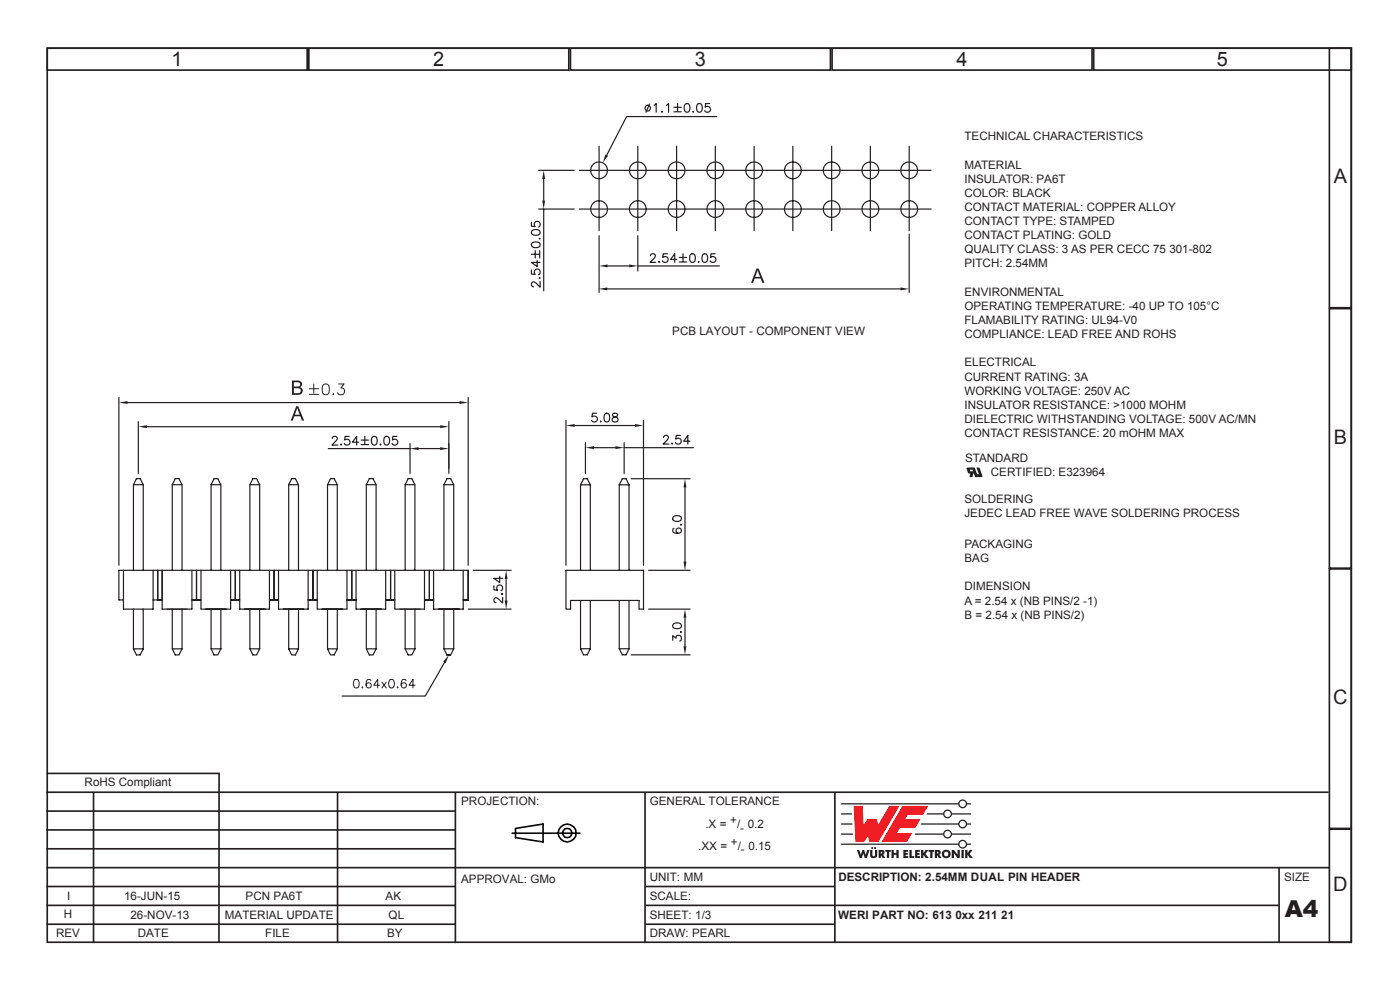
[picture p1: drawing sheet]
<svg xmlns="http://www.w3.org/2000/svg" width="297mm" height="210mm" viewBox="0 0 297 210" stroke-linecap="round" stroke-linejoin="round" font-family="sans-serif">
<!-- layer: Calque 1 -->
<g fill="none" stroke="#231f20" stroke-width=".35">
<path d="M10 10.2h276.7v189.7h-276.7zM10 10.2h55.2v4.7h-55.2zM65.5 10.2h55.2v4.7h-55.2zM121 10.2h55.2v4.7h-55.2zM176.5 10.2h55.2v4.7h-55.2zM232 10.2h54.7v4.7h-54.7zM282 10.2h4.7v55.1h-4.7zM282 65.5h4.7v55h-4.7zM282 120.7h4.7v55h-4.7zM9.8 168h272M9.8 176h86.7M9.8 172h86.7"/>
<path d="M9.9 164.1h36.7M19.8 168v32M46.5 164l-.1 36M71.6 168v32M96.6 168v32M136.8 168v32M177.1 168v32M282 175.9h4.7v24h-4.7zM9.8 192h86.7M9.8 188h86.7M9.8 196h86.7M9.8 184h272.2"/>
<path d="M9.8 180h86.7M137 192h134.3M137 188h40.1M137 196h40.1M271.3 184v16"/>
</g>
<g fill="#ee1d23">
<path d="M181.1 170.9h1.9l.2 4 .9-1.2h2l.2 1.3 2.4-4.1h2.1l-4.5 7.7h-1.9l-.2-1.3-.9 1.3h-1.8z"/>
<path d="M191.4 170.9h5.5l-1.1 1.9h-3.2l-.6 .9h3.3l-1.1 1.9h-3.3l-.6 1.1h3.2l-1.1 1.9h-5.4z"/>
</g>
<g fill="#231f20">
<path d="M181.8 180.3h.5l.3 1 .3-1h.4l.3 1 .4-1h.5l-.6 1.7h-.5l-.3-1-.3 1h-.4z"/>
<path d="M184.6 180.3h.5v1.2l.2 .1 .3-.1v-1.2h.5v1.1a.76 .76 0 0 1-.8 .6 .76 .76 0 0 1-.7-.6z"/>
<path d="M187.8 180.3h1.2v.4h-.4v1.3h-.5l.1-1.3h-.4z"/>
<path d="M189.1 180.3h.5v.6h.6v-.6h.5l-.1 1.7h-.4v-.7h-.6v.7h-.5z"/>
<path d="M191.6 180.3h1.1v.4h-.6v.2h.5v.4h-.5v.3h.6v.4h-1.1z"/>
<path d="M192.9 180.3h.5v1.3h.5v.4h-1z"/>
<path d="M194.1 180.3h1v.4h-.5v.2h.5v.4h-.5v.3h.6v.4h-1.1z"/>
<path d="M195.4 180.3h.5v.7l.5-.7h.6l-.7 .8 .7 .9h-.6l-.5-.7v.7h-.5z"/>
<path d="M197 180.3h1.2v.4h-.4v1.3h-.5v-1.3h-.3z"/>
<path d="M201.9 180.3h.5l.8 1-.1-1h.5v1.7h-.5l-.7-1.1v1.1h-.5z"/>
<path d="M204 180.3h.5v1.7h-.5z"/>
<path d="M204.7 180.3h.5v.7l.5-.7h.6l-.6 .8 .7 .9h-.6l-.6-.7v.7h-.5z"/>
<circle cx="185" cy="179.9" r=".22"/>
<circle cx="185.7" cy="179.9" r=".22"/>
</g>
<g fill="#231f20">
<path d="M186.4 180.3h.5a.55 .55 0 0 1 .7 .3 .55 .55 0 0 1-.3 .7l.5 .7h-.5l-.4-.6v.6h-.5zM186.9 180.7v.3h.2v-.2z" fill-rule="evenodd"/>
<path d="M198.3 180.3h.6a.55 .55 0 0 1 .6 .3 .55 .55 0 0 1-.2 .7l.4 .7h-.5l-.4-.6v.6h-.5zM198.8 180.7v.3h.2l.1-.2z" fill-rule="evenodd"/>
<path d="M199.8 181.1a.95 .95 0 0 1 1.9 0 .95 .95 0 0 1-1.9 0zM200.3 181.2a.5 .5 0 0 0 1 0 .5 .5 0 0 0-1 0z" fill-rule="evenodd"/>
</g>
<path d="M178.4 176.9h2.6M178.4 174.8h2.4M178.4 172.6h2.3" fill="none" stroke="#231f20" stroke-width=".27"/>
<g fill="#231f20">
<path d="M203.5 170.5a.7 .7 0 0 1 1.4 0 .7 .7 0 0 1-1.4 0zM178.4 170.4h24.9a.94 .94 0 0 1 .9-.8 .94 .94 0 0 1 1 .8h.8v.2h-.8a.94 .94 0 0 1-1 .9 .94 .94 0 0 1-.9-.9h-24.9z" fill-rule="evenodd"/>
<path d="M200.3 172.6a.7 .7 0 0 1 1.4 0 .7 .7 0 0 1-1.4 0zM196.7 172.5h3.4a.94 .94 0 0 1 .9-.8 .94 .94 0 0 1 1 .8h4v.3h-4a.94 .94 0 0 1-1 .8 .94 .94 0 0 1-.9-.8h-3.6z" fill-rule="evenodd"/>
<path d="M203.5 174.8a.7 .7 0 0 1 1.4 0 .7 .7 0 0 1-1.4 0zM195.4 174.7h7.9a.94 .94 0 0 1 .9-.9 .94 .94 0 0 1 1 .9h.8v.2h-.8a.94 .94 0 0 1-1 .8 .94 .94 0 0 1-.9-.8h-8z" fill-rule="evenodd"/>
<path d="M200.3 176.9a.7 .7 0 0 1 1.4 0 .7 .7 0 0 1-1.4 0zM194.2 176.8h5.9a.94 .94 0 0 1 .9-.8 .94 .94 0 0 1 1 .8h4v.3h-4a.94 .94 0 0 1-1 .8 .94 .94 0 0 1-.9-.8h-6.1z" fill-rule="evenodd"/>
<path d="M203.5 179.1a.7 .7 0 0 1 1.4 0 .7 .7 0 0 1-1.4 0zM178.4 178.9h24.9a.94 .94 0 0 1 .9-.8 .94 .94 0 0 1 1 .8h.8v.3h-.8a.94 .94 0 0 1-1 .8 .94 .94 0 0 1-.9-.8h-24.9z" fill-rule="evenodd"/>
</g>
<g fill="none" stroke="#231f20" stroke-width=".25">
<path d="M69.6 95.2h17.4M87 94.1v6.3M88.8 95.2h4.6M95.2 94.1v6.3M28.3 102.8v18.2M28.9 101.5h.1M28.9 101.5h.8l.7 1.3M29 101.5l-.7 1.3h2.1M30.4 102.8v18.2M36.5 102.8v18.2M37.2 101.5h.8l.6 1.3h-2.1zM38.6 102.8v18.2"/>
<path d="M44.8 102.8v18.2M45.4 101.5h.8l.7 1.3h-2.1M45.4 101.5l-.6 1.3M46.9 102.8v18.2M53 102.8v18.2M53.7 101.5h.7l.7 1.3h-2.1zM55.1 102.8v18.2M61.2 102.8h2.1M61.2 102.8v18.2M61.9 101.5h.8l.6 1.3M61.9 101.5h.1M61.9 101.5l-.7 1.3"/>
<path d="M63.3 102.8v18.2M69.5 102.8v18.2M70.1 101.5h.8l.7 1.3h-2.1zM71.6 102.8v18.2M77.7 102.8v18.2M78.3 101.5h.8l.7 1.3h-2.1M78.4 101.5l-.7 1.3M79.8 102.8v18.2M85.9 102.8v18.2M86.6 101.5h.8l.6 1.3h-2.1zM88 102.8v18.2M94.2 102.8v18.2"/>
<path d="M94.8 101.5h.8l.7 1.3h-2.1zM96.3 102.8v18.2M123.2 102.8h2M123.2 102.8v18.2M123.2 102.8l.6-1.3h.8l.6 1.3M125.2 102.8v18.2M131.4 102.8h2M131.4 102.8v18.2M131.4 102.8l.6-1.3h.8l.6 1.3M133.4 102.8v18.2M26.2 121v8.2h6.3v-8.2M28.3 137.6h2.1l-.7 1.3h-.8z"/>
<path d="M28.3 129.2v8.4M30.4 129.2v8.4M32.5 127.3h1M33.5 127.3v-6.3v6.3M34.4 127.3h-.9h.9M34.4 121v8.2h6.3v-8.2M36.5 137.6h2.1l-.6 1.3h-.8zM36.5 129.2v8.4M38.6 129.2v8.4M40.7 127.3h1.9M41.7 127.3v-6.3v6.3M42.6 121v8.2h6.3v-8.2"/>
<path d="M44.8 137.6h2.1l-.7 1.3h-.8zM44.8 129.2v8.4M46.9 129.2v8.4M48.9 127.3h2M49.9 127.3v-6.3v6.3M50.9 121v8.2h6.3v-8.2M53 137.6h2.1l-.7 1.3h-.8zM53 129.2v8.4M55.1 129.2v8.4M57.2 127.3h1.9M58.2 127.3v-6.3v6.3M59.1 121v8.2h6.3v-8.2"/>
<path d="M61.2 137.6l.7 1.3h.8l.6-1.3M61.2 129.2v8.4M61.2 137.6h2.1M63.3 129.2v8.4M65.4 127.3h1.9M66.4 127.3v-6.3v6.3M67.3 121v8.2h6.3v-8.2M69.5 137.6h2.1l-.7 1.3h-.8zM69.5 129.2v8.4M71.6 129.2v8.4M73.6 127.3h1.9M74.6 127.3v-6.3v6.3"/>
<path d="M75.5 121v8.2h6.3v-8.2M77.7 137.6h2.1l-.7 1.3h-.8zM77.7 129.2v8.4M79.8 129.2v8.4M81.8 127.3h1.9M82.9 127.3v-6.3v6.3M84.8 129.2h4.3M85.9 137.6h2.1l-.6 1.3h-.8zM85.9 129.2v8.4M88 129.2v8.4M90.1 121v8.2h-6.4v-8.2M90.1 127.3h1.9"/>
<path d="M91.1 127.3v-6.3v6.3M92 121v8.2h6.3v-8.2M93 129.2h4.4h-1.1v8.4M94.2 129.2v8.4M94.8 138.9h.8M96.3 137.6h-2.1l.6 1.3M96.3 137.6l-.7 1.3h-.8M99.3 121v6.3h-1h1zM99.3 121h-74.1v6.3h1M120.1 121h16.4v8.2h-.9v-1.8h-14.6v1.8h-.9zM123.2 137.6l.6 1.3h.8l.6-1.3M123.2 137.6h2"/>
<path d="M123.2 127.4v10.2M125.2 127.4v10.2M131.4 137.6l.6 1.3h.8l.6-1.3M131.4 137.6h2M131.4 127.4v10.2M133.4 127.4v10.2"/>
</g>
<g fill="#231f20">
<path d="M93.4 94.9l1.8 .3-1.8 .3z"/>
<path d="M87 95.2l1.8-.3v.6z"/>
</g>
<g fill="none" stroke="#231f20" stroke-width=".25">
<path d="M29.3 89.4v11M31.2 90.5h62.2M70.5 93l.4-.4 .6 .1a.56 .56 0 0 1-.2 .8l-.9 .9h1.2M72.3 94.2v.2zM74.1 92.6h-.9l-.1 .8a.65 .65 0 0 1 1-.1 .65 .65 0 0 1-.1 1 .65 .65 0 0 1-1-.2M76.1 93.8h-1.3l.9-1.2v1.8M76.6 94.3h1.6M76.6 93.4h1.6M77.4 92.6v1.5M79.1 92.7a.6 .6 0 0 1 .8 .2 .94 .94 0 0 1-.6 1.5 1.17 1.17 0 0 1-.2-1.7zM80.7 94.2v.2zM81.7 92.7a.62 .62 0 0 1 .9 .2 .94 .94 0 0 1-.7 1.5 1.19 1.19 0 0 1-.2-1.7z"/>
<path d="M84.2 92.6h-.9v.8a.64 .64 0 0 1 .9-.1 .64 .64 0 0 1-.1 1 .64 .64 0 0 1-.9-.2M95.2 89.4v10"/>
</g>
<g fill="#231f20">
<path d="M93.4 90.2l1.8 .3-1.8 .3z"/>
<path d="M29.3 90.5l1.9-.3v.6z"/>
</g>
<path d="M25.2 84.3v35.6M27.1 85.4h70.4M99.3 84.3v35.6" fill="none" stroke="#231f20" stroke-width=".25"/>
<g fill="#231f20">
<path d="M25.2 85.4l1.9-.3v.6z"/>
<path d="M97.5 85.1l1.8 .3-1.8 .3z"/>
<path d="M95.2 138.9l-.6 1.8-.6-.3z"/>
</g>
<path d="M124.2 93.9v6.6M126 95h4.6M132.4 95h14.7M132.4 93.9v6.6M94.3 140.5l-4.1 7.1h-17.6" fill="none" stroke="#231f20" stroke-width=".25"/>
<g fill="#231f20">
<path d="M124.2 95l1.8-.4v.7z"/>
<path d="M130.6 94.6l1.8 .4-1.8 .3z"/>
</g>
<path d="M120.1 89.2v30.7M121.9 90.3h12.8M136.5 89.2v30.7M140.8 92.8l.3-.4h.4l.2 .1a.58 .58 0 0 1-.1 .8l-.9 .9h1.2M142.6 94v.2zM144.3 92.4h-.8l-.1 .8a.65 .65 0 0 1 1-.1 .65 .65 0 0 1-.2 1 .65 .65 0 0 1-.9-.2M146.4 93.6h-1.4l.9-1.2v1.8" fill="none" stroke="#231f20" stroke-width=".25"/>
<g fill="#231f20">
<path d="M134.7 89.9l1.8 .4-1.8 .3z"/>
<path d="M120.1 90.3l1.8-.4v.7z"/>
</g>
<path d="M126.5 87.7h-.8l-.1 .8a.65 .65 0 0 1 1-.1 .65 .65 0 0 1-.1 1 .65 .65 0 0 1-1-.2M127.4 89.3v.2zM128.4 87.8a.56 .56 0 0 1 .9 .2 .92 .92 0 0 1-.7 1.5 1.18 1.18 0 0 1-.2-1.7zM130 87.8a.35 .35 0 0 0 .2 .6 .69 .69 0 0 1 .7 .2 .69 .69 0 0 1 .1 .7l-.3 .2-.7-.2a.69 .69 0 0 1 0-.7 .69 .69 0 0 1 .7-.2 .35 .35 0 0 0 .2-.6zM133.9 101.5h12.5M145.3 103.4v15.7M137.6 121h8.8" fill="none" stroke="#231f20" stroke-width=".25"/>
<g fill="#231f20">
<path d="M145 119.1h.6l-.3 1.9z"/>
<path d="M145.3 101.5l.3 1.9h-.6z"/>
</g>
<path d="M142.8 109.6a1.18 1.18 0 0 1 1.8 .3v.2a1.06 1.06 0 0 1-1.9 0zM143 112.1a.53 .53 0 0 0-.2 .8 1.05 1.05 0 0 0 1.8-.4 .57 .57 0 0 0-.6-.5 .57 .57 0 0 0-.6 .6 .57 .57 0 0 0 .5 .5M144.5 111.2v.2zM99.3 129.2h9.1M100.4 121h8M107.4 122.8v4.6" fill="none" stroke="#231f20" stroke-width=".25"/>
<g fill="#231f20">
<path d="M107.4 121l.3 1.8h-.6z"/>
<path d="M107.1 127.4h.6l-.3 1.8z"/>
</g>
<path d="M104.8 124.3v.8l.8 .1a.64 .64 0 0 1 0-1 .64 .64 0 0 1 .9 .2 .64 .64 0 0 1-.2 .9M106 122.2v1.4l-1.2-.9h1.8M106.4 126h.2zM106.6 126.7v1.2l-.9-.8a.55 .55 0 0 0-.8-.1l-.1 .5 .4 .3M133.9 138.9h12.5M137.6 129.2h8.8M145.3 131v6.1" fill="none" stroke="#231f20" stroke-width=".25"/>
<g fill="#231f20">
<path d="M145.3 129.2l.3 1.8h-.6z"/>
<path d="M145 137.1h.6l-.3 1.8z"/>
</g>
<path d="M114.3 36.1h7.5M115.3 38v4.5M122.9 36.1h74.6M114.3 44.3h7.5M115.3 44.3v17.4M122.9 44.3h74.6M142.7 135.8v-1l.7 .6a.61 .61 0 0 1 1-.5 .61 .61 0 0 1-.2 1.1M142.8 132.4a1.16 1.16 0 0 1 1.8 .3v.1a1.06 1.06 0 0 1-1.9 0zM144.5 134v.1z" fill="none" stroke="#231f20" stroke-width=".25"/>
<g fill="#231f20">
<path d="M115.3 36.1l.3 1.9h-.6z"/>
<path d="M115 42.5h.6l-.3 1.8z"/>
</g>
<g fill="none" stroke="#231f20" stroke-width=".25">
<path d="M127.1 31v17.9M135.3 31v17.9M143.5 31v17.9M151.8 31v17.9M160 31v17.9M112.7 57.3v.8l.8 .1a.65 .65 0 0 1 0-1 .65 .65 0 0 1 1 .1 .65 .65 0 0 1-.3 1M112.7 47.1v.9l.8 .1a.64 .64 0 0 1 0-1 .64 .64 0 0 1 1 .1 .64 .64 0 0 1-.3 1M112.7 53.9h1.6M112.8 51.6a1.16 1.16 0 0 1 1.8 .2v.2a1.06 1.06 0 0 1-1.9 0zM112.8 49a1.14 1.14 0 0 1 1.8 .2v.2a1.06 1.06 0 0 1-1.9 0zM113.5 53.2v1.5M114 55.2v1.4l-1.3-.9h1.9"/>
<path d="M114.4 59h.2zM114.4 50.6h.2zM114.5 53.2v1.5M114.6 59.7v1.2l-.9-.8-.6-.3-.4 .3v.4l.5 .3M127.1 50v12M128.9 56.4h4.6M135.3 50v7.5M135.3 56.4h17.3"/>
<circle cx="127.1" cy="44.3" r="1.79"/>
<circle cx="135.3" cy="44.3" r="1.78"/>
<circle cx="143.5" cy="44.3" r="1.79"/>
<circle cx="151.7" cy="44.3" r="1.78"/>
<circle cx="160" cy="44.3" r="1.79"/>
</g>
<g fill="#231f20">
<path d="M127.1 56.4l1.8-.3v.6z"/>
<path d="M133.5 56.1l1.8 .3-1.8 .3z"/>
</g>
<g fill="none" stroke="#231f20" stroke-width=".25">
<path d="M138 54.3l.3-.5 .6 .2a.58 .58 0 0 1-.1 .8l-.9 .9h1.2M139.8 55.5v.2zM141.6 53.8h-.9l-.1 .8a.65 .65 0 0 1 1 0 .65 .65 0 0 1-.2 1 .65 .65 0 0 1-.9-.3M143.6 55h-1.3l.8-1.2v1.9M144.1 54.6h1.6M144.1 55.6h1.6M144.9 53.8v1.6M146.5 53.9a.62 .62 0 0 1 .9 .3 .92 .92 0 0 1-.6 1.5 1.17 1.17 0 0 1-.3-1.8zM148.2 55.5v.2zM149.2 53.9a.6 .6 0 0 1 .8 .3 .92 .92 0 0 1-.6 1.5 1.18 1.18 0 0 1-.2-1.8zM151.7 53.8h-.9l-.1 .8a.65 .65 0 0 1 1 0 .65 .65 0 0 1-.1 1 .65 .65 0 0 1-1-.3"/>
<circle cx="143.5" cy="36.1" r="1.79"/>
</g>
<path d="M128.4 32.8l.6 .2-1.1 1.5z" fill="#231f20"/>
<g fill="none" stroke="#231f20" stroke-width=".25">
<path d="M137.8 22.1l-.8 1.7M138.8 22.3l.4-.3v1.8M140.3 23.7h.2zM141.4 22.3l.4-.3v1.8M143 23.7h1.5M143 22.8h1.5M143.7 22v1.6M145.4 22.1a.58 .58 0 0 1 .9 .2 .91 .91 0 0 1-.6 1.5 1.16 1.16 0 0 1-.3-1.7zM147 23.7h.2zM148 22.1a.59 .59 0 0 1 .9 .2 .91 .91 0 0 1-.6 1.5 1.18 1.18 0 0 1-.3-1.7zM150.6 22h-.9l-.1 .8a.65 .65 0 0 1 1-.1 .65 .65 0 0 1-.1 1 .65 .65 0 0 1-1-.2M152.1 24.7h-19.2l-4.2 8.2"/>
<path d="M168.2 31v17.9M176.4 31v17.9M184.6 31v17.9M192.9 31v17.9"/>
<circle cx="127.1" cy="36.1" r="1.79"/>
<circle cx="135.3" cy="36.1" r="1.78"/>
<circle cx="137.4" cy="22.9" r=".6"/>
<circle cx="151.7" cy="36.1" r="1.78"/>
<circle cx="160" cy="36.1" r="1.79"/>
<circle cx="168.2" cy="36.1" r="1.78"/>
<circle cx="176.4" cy="36.1" r="1.79"/>
<circle cx="184.6" cy="36.1" r="1.78"/>
<circle cx="192.9" cy="36.1" r="1.79"/>
<circle cx="168.2" cy="44.3" r="1.78"/>
<circle cx="176.4" cy="44.3" r="1.79"/>
<circle cx="184.6" cy="44.3" r="1.78"/>
<circle cx="192.9" cy="44.3" r="1.79"/>
</g>
<path d="M62.8 86.2h.5l1.2 3h-.4l-.4-.9h-1.3l-.3 .9h-.4zM63 86.5l-.5 1.5h1.1z" fill="#231f20"/>
<path d="M192.9 49.7v12.3M128.8 61.3h62.2" fill="none" stroke="#231f20" stroke-width=".25"/>
<g fill="#231f20">
<path d="M191 61l1.9 .3-1.9 .3z"/>
<path d="M127 61.3l1.8-.3v.6z"/>
</g>
<g fill="#231f20">
<path d="M160.5 57h.4l1.3 3h-.5l-.3-.9h-1.3l-.3 .9h-.5zM160.7 57.3l-.5 1.4h1z"/>
<path d="M61.9 80.7h1.2a.77 .77 0 0 1 .9 .5 .77 .77 0 0 1-.4 .9 .85 .85 0 0 1 .6 1.1 .85 .85 0 0 1-1.1 .6h-1.2zM62.3 81.1v.9h.7a.5 .5 0 0 0 .7-.5 .5 .5 0 0 0-.8-.4zM62.3 82.4v1h.8a.56 .56 0 0 0 .7-.6 .56 .56 0 0 0-.8-.4z"/>
</g>
<g fill="none" stroke="#000" stroke-width=".34">
<path d="M108.6 176.7h14.4M109.4 175.7l5.8-.9v3.8l-5.8-.9z"/>
<circle cx="120.3" cy="176.7" r="1.88"/>
<circle cx="120.3" cy="176.7" r="1.02"/>
</g>
<path d="M75.2 144.2a.71 .71 0 0 1 .9 .1 .71 .71 0 0 1 .1 .9l-.3 .7h-.7a1.47 1.47 0 0 1 0-1.7zM76.8 145.9l.1-.2 .1 .2zM78.7 144.4l-.1-.2a.62 .62 0 0 0-.9 .2 1.08 1.08 0 0 0 .5 1.5 .56 .56 0 0 0 .6-.5 .56 .56 0 0 0-.5-.6 .56 .56 0 0 0-.6 .5M80.6 145.3h-1.3l.8-1.2v1.8M81 144.7l.9 1.2M81.9 144.7l-.9 1.2M82.7 144.2l.5-.1a1.02 1.02 0 0 1 .4 1.4l-.2 .4h-.4a1.02 1.02 0 0 1-.5-1.4zM84.3 145.7l.1 .2h-.1zM86.1 144.4a.49 .49 0 0 0-.4-.3 .49 .49 0 0 0-.5 .3 .88 .88 0 0 0-.2 .9 .88 .88 0 0 0 .7 .6 .56 .56 0 0 0 .5-.6 .56 .56 0 0 0-.6-.5 .56 .56 0 0 0-.5 .5M88.1 145.3h-1.3l.8-1.2v1.8" fill="none" stroke="#231f20" stroke-width=".21"/>
<path d="M205.7 99.6h.6l.1 .4h-.5zM205.1 99.2l-.1 .2 .4 1h.4l-.1 .8h.6l.2-.8 .4 .8 1.5-.1v-.2l-.6-1.7h-.7l.6 1.4h-.4l-.5-1.4z" fill="#231f20"/>
<path d="M65.6 82.5h2M65.6 83.6h2M66.6 81.4v2M68.7 81.5a.81 .81 0 0 1 1.1 .4 2.07 2.07 0 0 1-.3 1.7 .81 .81 0 0 1-1.1-.3 2.07 2.07 0 0 1 .3-1.8zM70.7 83.5v.2zM71.8 81.4h1.2l-.7 .9a.77 .77 0 0 1 .6 1.2 .77 .77 0 0 1-1.3-.2" fill="none" stroke="#231f20" stroke-width=".21"/>
<text font-size="4.9" fill="#231f20" x="272.6" y="194.5">A4</text>
<g font-size="4.2" fill="#231f20">
<text x="36.4" y="14">1</text>
<text x="91.9" y="14">2</text>
<text x="147.4" y="14">3</text>
<text x="202.9" y="14">4</text>
<text x="258.2" y="14">5</text>
<text x="282.9" y="38.8">A</text>
<text x="282.9" y="94.1">B</text>
<text x="282.8" y="149.3">C</text>
<text x="282.8" y="189">D</text>
</g>
<g font-size="2.5" fill="#231f20">
<text x="204.6" y="29.8">TECHNICAL CHARACTERISTICS</text>
<text x="204.6" y="35.7">MATERIAL</text>
<text x="204.6" y="38.7">INSULATOR: PA6T</text>
<text x="204.6" y="41.7">COLOR: BLACK</text>
<text x="204.6" y="44.7">CONTACT MATERIAL: COPPER ALLOY</text>
<text x="204.6" y="47.7">CONTACT TYPE: STAMPED</text>
<text x="204.6" y="50.7">CONTACT PLATING: GOLD</text>
<text x="204.6" y="53.7">QUALITY CLASS: 3 AS PER CECC 75 301-802</text>
<text x="204.6" y="56.7">PITCH: 2.54MM</text>
<text x="204.6" y="62.7">ENVIRONMENTAL</text>
<text x="204.6" y="65.7">OPERATING TEMPERATURE: -40 UP TO 105°C</text>
<text x="142.6" y="71.1">PCB LAYOUT - COMPONENT VIEW</text>
<text x="204.6" y="68.7">FLAMABILITY RATING: UL94-V0</text>
<text x="204.6" y="71.7">COMPLIANCE: LEAD FREE AND ROHS</text>
<text x="204.6" y="77.7">ELECTRICAL</text>
<text x="204.6" y="80.7">CURRENT RATING: 3A</text>
<text x="204.6" y="83.7">WORKING VOLTAGE: 250V AC</text>
<text x="204.6" y="86.7">INSULATOR RESISTANCE: &gt;1000 MOHM</text>
<text x="204.6" y="89.7">DIELECTRIC WITHSTANDING VOLTAGE: 500V AC/MN</text>
<text x="204.6" y="92.7">CONTACT RESISTANCE: 20 mOHM MAX</text>
<text x="204.7" y="98">STANDARD</text>
<text x="210.2" y="101">CERTIFIED: E323964</text>
<text x="204.6" y="106.7">SOLDERING</text>
<text x="204.6" y="109.8">JEDEC LEAD FREE WAVE SOLDERING PROCESS</text>
<text x="204.6" y="116.2">PACKAGING</text>
<text x="204.6" y="119.2">BAG</text>
<text x="204.6" y="125.2">DIMENSION</text>
<text x="204.6" y="128.2">A = 2.54 x (NB PINS/2 -1)</text>
<text x="204.6" y="131.2">B = 2.54 x (NB PINS/2)</text>
<text x="17.9" y="166.8">RoHS Compliant</text>
<text x="97.8" y="170.8">PROJECTION:</text>
<text x="137.8" y="170.8">GENERAL TOLERANCE</text>
<text x="149.6" y="175.6">.X =</text>
<text x="154.9" y="174.8">+</text>
<text x="155.1" y="179.4">+</text>
<text x="156.4" y="175.6">/ 0.2</text>
<text x="157" y="176.4">-</text>
<text x="148.1" y="180.2">.XX =</text>
<text x="156.5" y="180.2">/ 0.15</text>
<text x="157.2" y="181">-</text>
<text x="14.2" y="190.8">I</text>
<text x="26.3" y="190.8">16-JUN-15</text>
<text x="52.1" y="190.8">PCN PA6T</text>
<text x="81.8" y="190.8">AK</text>
<text x="97.8" y="187.3">APPROVAL: GMo</text>
<text x="137.8" y="186.8">UNIT: MM</text>
<text x="137.8" y="190.9">SCALE:</text>
<text x="177.8" y="186.8">DESCRIPTION: 2.54MM DUAL PIN HEADER</text>
<text x="272.4" y="186.8">SIZE</text>
<text x="13.5" y="194.8">H</text>
<text x="27.7" y="194.8">26-NOV-13</text>
<text x="47.7" y="194.8">MATERIAL UPDATE</text>
<text x="82.4" y="194.8">QL</text>
<text x="137.8" y="194.8">SHEET: 1/3</text>
<text x="177.8" y="194.8">WERI PART NO: 613 0xx 211 21</text>
<text x="11.9" y="198.8">REV</text>
<text x="29.2" y="198.8">DATE</text>
<text x="56.3" y="198.8">FILE</text>
<text x="82.1" y="198.8">BY</text>
<text x="137.8" y="198.8">DRAW: PEARL</text>
</g>
</svg>
